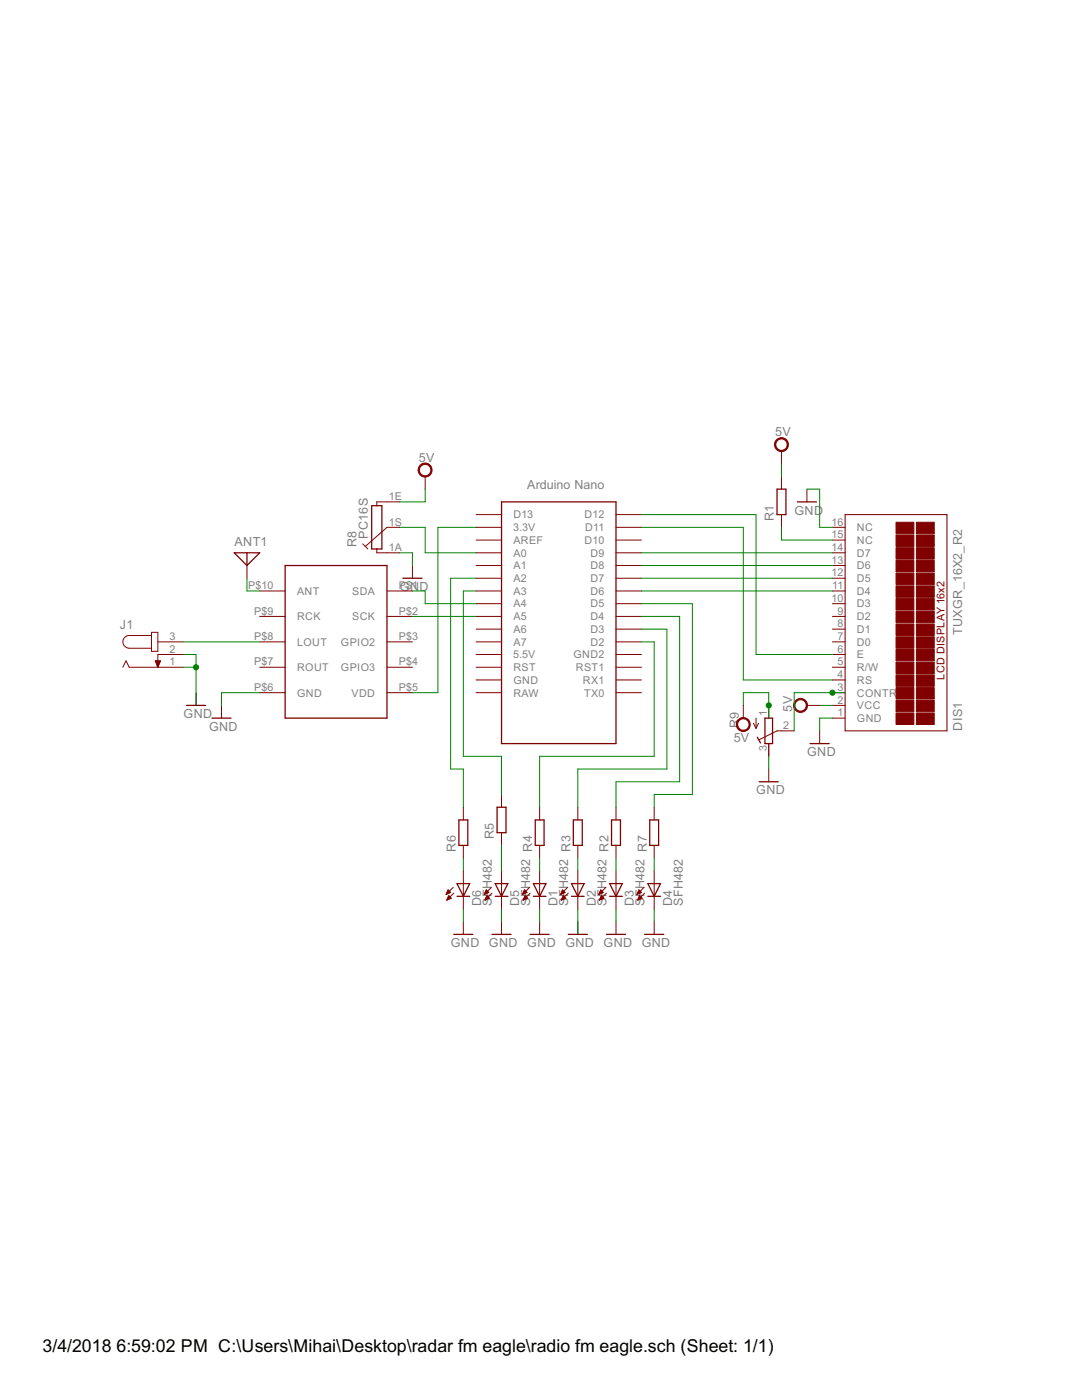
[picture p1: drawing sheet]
<svg xmlns="http://www.w3.org/2000/svg" width="216mm" height="279mm" viewBox="0 0 216 279" stroke-linecap="round" stroke-linejoin="round" font-family="sans-serif">
<g fill="none" stroke="#800000" stroke-width=".2">
<path d="M84.8 95.1v2.5M155.9 90v2.5M155.9 95.1v2.5M161 97.6v2.6M49.3 112.9v2.5M51.8 117.9h5.1M72.4 108.5l1 1.1M75.2 109.6v.7h4.6M77.2 117.9h5.1M79.8 105.2h-2.6l-4.3 3.9M79.8 100.2h-4.6v.7M82.3 112.9v2.5"/>
<path d="M95 105.2h5.1M95 107.8h5.1M95 117.9h5.1M95 115.4h5.1M95 112.9h5.1M95 110.3h5.1M95 102.7h5.1M122.9 105.2h5.1M122.9 107.8h5.1M122.9 117.9h5.1M122.9 115.4h5.1M122.9 112.9h5.1"/>
<path d="M122.9 110.3h5.1M122.9 102.7h5.1M155.9 102.7v2.5M166.1 105.2h2.5M166.1 107.8h2.5M166.1 117.9h2.5M166.1 115.4h2.5M166.1 112.9h2.5M166.1 110.3h2.5M24.5 133.2l.6-1.3 .7 1.3h10.8M30.2 126.8h-4.4a1.27 1.27 0 0 0-1.3 1.3 1.27 1.27 0 0 0 1.3 1.3h4.4M30.2 126.2h1.3v3.8h-1.3z"/>
<path d="M31 131.9h1l-.5 1.3zM31.1 132h.9M31.1 132.1h.8M31.1 132.3h.8M31.2 132.4h.6M31.2 132.5h.6M31.3 132.6h.4M31.3 132.7h.4M31.4 132.9h.2M31.4 133h.2M31.5 133.1h.1M31.5 128.1h5.1"/>
<path d="M36.6 130.6h-5.1v2.6M39.1 138.2v2.6M51.8 138.2h5.1M51.8 133.2h5.1M51.8 128.1h5.1M51.8 123h5.1M77.2 138.2h5.1M77.2 133.2h5.1M77.2 128.1h5.1M77.2 123h5.1M95 138.2h5.1M95 135.7h5.1"/>
<path d="M95 133.2h5.1M95 130.6h5.1M95 128.1h5.1M95 125.6h5.1M95 123h5.1M95 120.5h5.1M122.9 138.2h5.1M122.9 135.7h5.1M122.9 133.2h5.1M122.9 130.6h5.1M122.9 128.1h5.1M122.9 125.6h5.1"/>
<path d="M122.9 123h5.1M122.9 120.5h5.1M166.1 138.2h2.5M166.1 135.7h2.5M166.1 133.2h2.5M166.1 130.6h2.5M166.1 128.1h2.5M166.1 125.6h2.5M166.1 123h2.5M166.1 120.5h2.5M44.2 140.8v2.5M100.1 158.6v2.5"/>
<path d="M148.3 140.8v2.5M150.3 144.3l.6 1.1M150.9 143.3v2.1M151.4 144.3l-.5 1.1M153.4 140.8v2.5M153.4 148.4v2.5M153.4 153.5v2.5M158.5 145.9h-3.5l-3.5 1.7M161 140.8h2.6M163.6 145.9v2.5M166.1 143.3h2.5M166.1 140.8h2.5"/>
<path d="M89 178.5h.1M89.1 178.3h.3M89.1 178.2h.6M89.2 178.1h.7M89.2 179.5h.2M89.2 178h.6M89.2 179.4h.5M89.3 177.8h.3M89.3 179.3h.6M89.3 177.7h.2M89.3 179.2h.7M89.4 179h.4"/>
<path d="M89.4 177.6h.1M89.4 177.6l-.4 .9M89.4 177.6l.5 .5-.9 .4M89.5 178.9h.2M89.5 178.8h.1M89.5 178.8l.5 .5-.8 .3zM90.4 177.1l-1.4 1.4M90.6 178.2l-1.4 1.4M92.5 161.1v2.5M92.5 168.7v2.6M92.5 173.8v7.6M96.6 178.5h.1"/>
<path d="M96.7 178.3h.3M96.8 178.2h.5M96.8 178.1h.7M96.8 179.5h.2M96.9 178h.5M96.9 179.4h.4M96.9 179.3h.7M96.9 177.8h.4M97 177.7h.2M97 179.2h.6M97 179h.5M97 177.6h.1"/>
<path d="M97 177.6l-.4 .9M97 177.6l.5 .5-.9 .4M97.1 178.9h.2M97.1 178.8h.1M97.2 178.8l.5 .5-.9 .3zM98 177.1l-1.4 1.4M98.2 178.2l-1.4 1.4M100.1 166.2v2.5M100.1 173.8v7.6M104.3 178.5h.1M104.3 178.3h.3M104.4 178.2h.5"/>
<path d="M104.4 179.5h.2M104.4 178.1h.7M104.5 178h.5M104.5 179.4h.4M104.5 179.3h.7M104.5 177.8h.4M104.6 177.7h.2M104.6 179.2h.6M104.6 177.6h.1M104.6 179h.5M104.6 177.6l-.3 .9M104.6 177.6l.6 .5-.9 .4"/>
<path d="M104.7 178.9h.2M104.7 178.8h.1M104.8 178.8l.5 .5-.9 .3zM105.7 177.1l-1.4 1.4M105.8 178.2l-1.4 1.4M107.7 161.1v2.5M107.7 168.7v2.6M107.7 173.8v7.6M111.9 178.5h.1M112 178.3h.2M112 178.2h.5M112 179.5h.2"/>
<path d="M112.1 178.1h.6M112.1 178h.5M112.1 179.4h.4M112.1 177.8h.4M112.1 179.3h.7M112.2 177.7h.2M112.2 179.2h.6M112.2 177.6h.1M112.2 179h.5M112.2 177.6l-.3 .9M112.2 177.6l.6 .5-.9 .4M112.3 178.9h.3"/>
<path d="M112.4 178.8h.1M112.4 178.8l.5 .5-.9 .3zM113.3 177.1l-1.4 1.4M113.4 178.2l-1.4 1.4M115.3 161.1v2.5M115.3 168.7v2.6M115.3 173.8v7.6M119.5 178.5h.1M119.6 178.3h.3M119.6 178.2h.5M119.7 178.1h.7M119.7 179.5h.1"/>
<path d="M119.7 178h.5M119.7 179.4h.4M119.8 177.8h.3M119.8 179.3h.6M119.8 177.7h.2M119.8 179.2h.6M119.9 177.6h.1M119.9 179h.4M119.9 177.6l-.4 .9M119.9 177.6l.5 .5-.9 .4M119.9 178.9h.3M120 178.8h.1"/>
<path d="M120 178.8l.5 .5-.9 .3zM120.9 177.1l-1.4 1.4M121 178.2l-1.4 1.4M122.9 161.1v2.5M122.9 168.7v2.6M122.9 173.8v7.6M127.1 178.5h.1M127.2 178.3h.3M127.2 178.2h.6M127.3 178.1h.7M127.3 179.5h.2M127.3 178h.6"/>
<path d="M127.3 179.4h.4M127.4 177.8h.3M127.4 179.3h.6M127.4 177.7h.2M127.4 179.2h.7M127.5 177.6h.1M127.5 179h.4M127.5 177.6l-.4 .9M127.5 177.6l.5 .5-.9 .4M127.5 178.9h.3M127.6 178.8h.1M127.6 178.8l.5 .5-.9 .3z"/>
<path d="M128.5 177.1l-1.4 1.4M128.6 178.2l-1.4 1.4M130.5 161.1v2.5M130.5 168.7v2.6M130.5 173.8v7.6M92.5 183.9v2.6M100.1 183.9v2.6M107.7 183.9v2.6M115.3 183.9v2.6M122.9 183.9v2.6M130.5 183.9v2.6"/>
</g>
<g fill="none" stroke="#800000" stroke-width=".25">
<path d="M155 97.6h1.8v5.1h-1.8zM46.7 110.3h5.1l-2.5 2.6zM49.3 110.3v2.6M56.9 112.9h20.3v30.4h-20.3zM74.2 100.9h2v8.7h-2zM80.4 115.4h3.8M100.1 100.2h22.8v48.2h-22.8zM159.1 100.2h3.8M37.2 140.8h3.8M42.3 143.3h3.8M151.1 147.1l.6 1.2M151.5 156h3.8"/>
<path d="M152.6 143.3h1.6v5.1h-1.6zM161.6 148.4h3.9M91.2 178.9h2.5M91.2 176.3h2.5l-1.2 2.6zM91.6 163.6h1.7v5.1h-1.7zM98.8 178.9h2.5M98.8 176.3h2.5l-1.2 2.6zM99.2 161.1h1.8v5.1h-1.8zM106.4 176.3h2.5l-1.2 2.6zM106.4 178.9h2.5M106.8 163.6h1.8v5.1h-1.8zM114 178.9h2.6"/>
<path d="M114 176.3h2.6l-1.3 2.6zM114.4 163.6h1.8v5.1h-1.8zM121.6 178.9h2.6M121.6 176.3h2.6l-1.3 2.6zM122 163.6h1.8v5.1h-1.8zM129.3 178.9h2.5M129.3 176.3h2.5l-1.3 2.6zM129.6 163.6h1.8v5.1h-1.8zM90.6 186.5h3.8M98.2 186.5h3.8M105.8 186.5h3.8M113.4 186.5h3.8"/>
<path d="M121 186.5h3.8M128.6 186.5h3.8"/>
</g>
<path d="M168.6 102.7h20.4v43.2h-20.4z" fill="none" stroke="#800000" stroke-width=".21"/>
<g fill="#800000" stroke="#800000" stroke-width=".2">
<path d="M182.9 142.3h3.5v2.3h-3.5z"/>
<path d="M178.8 142.3h3.6v2.3h-3.6z"/>
<path d="M182.9 139.8h3.5v2.2h-3.5z"/>
<path d="M178.8 139.8h3.6v2.2h-3.6z"/>
<path d="M182.9 137.2h3.5v2.3h-3.5z"/>
<path d="M178.8 137.2h3.6v2.3h-3.6z"/>
<path d="M182.9 134.7h3.5v2.3h-3.5z"/>
<path d="M178.8 134.7h3.6v2.3h-3.6z"/>
<path d="M182.9 132.1h3.5v2.3h-3.5z"/>
<path d="M178.8 132.1h3.6v2.3h-3.6z"/>
<path d="M182.9 129.6h3.5v2.3h-3.5z"/>
<path d="M178.8 129.6h3.6v2.3h-3.6z"/>
<path d="M182.9 127.1h3.5v2.3h-3.5z"/>
<path d="M178.8 127.1h3.6v2.3h-3.6z"/>
<path d="M182.9 124.5h3.5v2.3h-3.5z"/>
<path d="M178.8 124.5h3.6v2.3h-3.6z"/>
<path d="M182.9 122h3.5v2.3h-3.5z"/>
<path d="M178.8 122h3.6v2.3h-3.6z"/>
<path d="M182.9 119.5h3.5v2.3h-3.5z"/>
<path d="M178.8 119.5h3.6v2.3h-3.6z"/>
<path d="M182.9 116.9h3.5v2.3h-3.5z"/>
<path d="M178.8 116.9h3.6v2.3h-3.6z"/>
<path d="M182.9 114.4h3.5v2.3h-3.5z"/>
<path d="M178.8 114.4h3.6v2.3h-3.6z"/>
<path d="M182.9 111.8h3.5v2.3h-3.5z"/>
<path d="M178.8 111.8h3.6v2.3h-3.6z"/>
<path d="M182.9 109.3h3.5v2.3h-3.5z"/>
<path d="M178.8 109.3h3.6v2.3h-3.6z"/>
<path d="M182.9 106.8h3.5v2.3h-3.5z"/>
<path d="M178.8 106.8h3.6v2.3h-3.6z"/>
<path d="M182.9 104.2h3.5v2.3h-3.5z"/>
<path d="M178.8 104.2h3.6v2.3h-3.6z"/>
</g>
<g fill="#800000" stroke="#800000" stroke-width=".2">
<path d="M83.8 92.9a1.39 1.39 0 0 1 2.2 .2 1.39 1.39 0 0 1-.8 2.1 1.39 1.39 0 0 1-1.8-1.4h.3a1.14 1.14 0 0 1 1.7-.9 1.14 1.14 0 0 1 .1 1.9 1.14 1.14 0 0 1-1.8-.7v-.3h-.3z" fill-rule="evenodd"/>
<path d="M154.9 87.8a1.4 1.4 0 0 1 2.2 .2 1.4 1.4 0 0 1-.8 2.1 1.4 1.4 0 0 1-1.8-1.4h.3a1.14 1.14 0 0 1 1.6-1 1.14 1.14 0 0 1 .3 1.9 1.14 1.14 0 0 1-1.9-.6v-.3h-.3z" fill-rule="evenodd"/>
<path d="M158.7 139.8a1.4 1.4 0 0 1 2.2 .3 1.4 1.4 0 0 1-.8 2 1.4 1.4 0 0 1-1.8-1.3h.3a1.14 1.14 0 0 1 1.6-1.1 1.14 1.14 0 0 1 .3 1.9 1.14 1.14 0 0 1-1.9-.5v-.3h-.3z" fill-rule="evenodd"/>
<path d="M147.3 143.6a1.4 1.4 0 0 1 2.2 .3 1.4 1.4 0 0 1-.8 2 1.4 1.4 0 0 1-1.8-1.3h.3a1.15 1.15 0 0 1 1.6-1.1 1.15 1.15 0 0 1 .3 1.9 1.15 1.15 0 0 1-1.9-.5v-.3h-.3z" fill-rule="evenodd"/>
</g>
<g fill="none" stroke="#008000" stroke-width=".2">
<path d="M84.8 97.6v2.6h-5M155.9 92.5v2.6M161 97.6h2.6v7.6h2.5M49.3 115.4v2.5h2.5M79.8 110.3h2.5v2.6M79.8 105.2h5v5.1h10.2M82.3 117.9h2.5v2.6h10.2M95 117.9h-2.5v33h7.6v7.7M95 115.4h-5.1v38.1h2.6v7.6M95 105.2h-7.6v33h-5.1M128 110.3h38.1M128 105.2h20.3v30.5h17.8"/>
<path d="M128 117.9h38.1M128 115.4h38.1M128 112.9h38.1M128 102.7h22.9v27.9h15.2M155.9 105.2v2.6h10.2M36.6 130.6h2.5v10.2M36.6 128.1h15.2M36.6 133.2h2.5M51.8 138.2h-7.6v2.6M82.3 123h12.7M128 128.1h2.5v22.8h-22.8v10.2M128 125.6h5.1v27.9h-17.8v7.6"/>
<path d="M128 123h7.6v33h-12.7v5.1M128 120.5h10.2v38.1h-7.7v2.5M168.6 138.2h-10.1v7.7M148.3 140.8v-2.6h5.1v5.1M153.4 150.9v2.6M163.6 140.8h2.5M166.1 143.3h-2.5v2.6M92.5 171.3v2.5M100.1 168.7v5.1M107.7 171.3v2.5M115.3 171.3v2.5M122.9 171.3v2.5"/>
<path d="M130.5 171.3v2.5M92.5 181.4v2.5M100.1 181.4v2.5M107.7 181.4v2.5M115.3 181.4v5.1M122.9 181.4v2.5M130.5 181.4v2.5"/>
</g>
<g fill="#008000" stroke="#008000" stroke-width=".2">
<circle cx="153.4" cy="140.8" r=".51"/>
<circle cx="166.1" cy="138.2" r=".51"/>
<circle cx="39.1" cy="133.2" r=".51"/>
</g>
<g font-size="4">
<text x="8.5" y="269.9">3/4/2018</text>
<text x="23.2" y="269.9">6:59:02 PM C:\Users\Mihai\Desktop\radar fm eagle\radio fm eagle.sch (Sheet: 1/1)</text>
</g>
<g font-size="2.8" fill="#808080">
<text x="154.7" y="87.1">5V</text>
<text x="83.6" y="92.2">5V</text>
<text x="105.2" y="97.6">Arduino Nano</text>
<text x="73.4" y="107.5" transform="rotate(-90 73.4 107.5)">PC16S</text>
<text x="154.4" y="103.9" transform="rotate(-90 154.4 103.9)">R1</text>
<text x="158.5" y="102.7">GND</text>
<text x="46.8" y="109">ANT1</text>
<text x="71.1" y="109.3" transform="rotate(-90 71.1 109.3)">R8</text>
<text x="79.8" y="117.9">GND</text>
<text x="23.9" y="125.6">J1</text>
<text x="192" y="126.8" transform="rotate(-90 192 126.8)">TUXGR_16X2_R2</text>
<text x="36.6" y="143.3">GND</text>
<text x="158.1" y="142" transform="rotate(-90 158.1 142)">5V</text>
<text x="41.7" y="145.9">GND</text>
<text x="146.4" y="148">5V</text>
<text x="147.4" y="145.3" transform="rotate(-90 147.4 145.3)">R9</text>
<text x="192" y="145.8" transform="rotate(-90 192 145.8)">DIS1</text>
<text x="161.1" y="150.9">GND</text>
<text x="150.9" y="158.6">GND</text>
<text x="98.6" y="167.4" transform="rotate(-90 98.6 167.4)">R5</text>
<text x="91" y="169.9" transform="rotate(-90 91 169.9)">R6</text>
<text x="96" y="180.9" transform="rotate(-90 96 180.9)">D6</text>
<text x="98.2" y="180.9" transform="rotate(-90 98.2 180.9)">SFH482</text>
<text x="103.6" y="180.9" transform="rotate(-90 103.6 180.9)">D5</text>
<text x="105.8" y="180.9" transform="rotate(-90 105.8 180.9)">SFH482 R4</text>
<text x="111.2" y="180.9" transform="rotate(-90 111.2 180.9)">D1</text>
<text x="113.4" y="180.9" transform="rotate(-90 113.4 180.9)">SFH482 R3</text>
<text x="118.9" y="180.9" transform="rotate(-90 118.9 180.9)">D2</text>
<text x="121" y="180.9" transform="rotate(-90 121 180.9)">SFH482 R2</text>
<text x="126.5" y="180.9" transform="rotate(-90 126.5 180.9)">D3</text>
<text x="128.6" y="180.9" transform="rotate(-90 128.6 180.9)">SFH482 R7</text>
<text x="134.1" y="180.9" transform="rotate(-90 134.1 180.9)">D4</text>
<text x="136.3" y="180.9" transform="rotate(-90 136.3 180.9)">SFH482</text>
<text x="90" y="189">GND GND GND GND GND GND</text>
</g>
<g font-size="2.4" fill="#808080">
<text x="77.6" y="99.8">1E</text>
<text x="77.6" y="104.9">1S</text>
<text x="102.4" y="106">3.3V</text>
<text x="102.4" y="103.5">D13</text>
<text x="116.6" y="103.5">D12</text>
<text x="116.8" y="106">D11</text>
<text x="165.9" y="107.4">15</text>
<text x="165.9" y="104.9">16</text>
<text x="171" y="106">NC</text>
<text x="77.6" y="110">1A</text>
<text x="102.4" y="108.5">AREF</text>
<text x="102.4" y="113.6">A1</text>
<text x="102.4" y="111.1">A0</text>
<text x="116.6" y="108.5">D10</text>
<text x="117.8" y="113.6">D8</text>
<text x="117.8" y="111.1">D9</text>
<text x="165.9" y="112.5">13</text>
<text x="165.9" y="110">14</text>
<text x="171" y="113.6">D6</text>
<text x="171" y="111.1">D7</text>
<text x="171" y="108.5">NC</text>
<text x="49.5" y="117.6">P$10</text>
<text x="59.3" y="118.7">ANT</text>
<text x="70.3" y="118.7">SDA</text>
<text x="79.6" y="117.6">P$1</text>
<text x="102.4" y="118.7">A3</text>
<text x="102.4" y="116.2">A2</text>
<text x="117.8" y="118.7">D6</text>
<text x="117.8" y="116.2">D7</text>
<text x="165.9" y="115">12</text>
<text x="166.1" y="117.6">11</text>
<text x="171" y="118.7">D4</text>
<text x="171" y="116.2">D5</text>
<text x="50.7" y="122.7">P$9</text>
<text x="59.3" y="123.8">RCK</text>
<text x="70.3" y="123.8">SCK</text>
<text x="79.6" y="122.7">P$2</text>
<text x="102.4" y="123.8">A5</text>
<text x="102.4" y="121.2">A4</text>
<text x="117.8" y="123.8">D4</text>
<text x="117.8" y="121.2">D5</text>
<text x="165.9" y="120.1">10</text>
<text x="167.1" y="125.2">8</text>
<text x="167.1" y="122.7">9</text>
<text x="171" y="123.8">D2</text>
<text x="171" y="121.2">D3</text>
<text x="33.8" y="127.7">3</text>
<text x="33.8" y="130.3">2</text>
<text x="50.7" y="127.7">P$8</text>
<text x="59.3" y="128.9">LOUT</text>
<text x="68" y="128.9">GPIO2</text>
<text x="79.6" y="127.7">P$3</text>
<text x="102.4" y="131.4">5.5V</text>
<text x="102.4" y="128.9">A7</text>
<text x="102.4" y="126.3">A6</text>
<text x="114.4" y="131.4">GND2</text>
<text x="117.8" y="128.9">D2</text>
<text x="117.8" y="126.3">D3</text>
<text x="167.1" y="130.3">6</text>
<text x="167.1" y="127.7">7</text>
<text x="171" y="131.4">E</text>
<text x="171" y="128.9">D0</text>
<text x="171" y="126.3">D1</text>
<text x="33.8" y="132.8">1</text>
<text x="50.7" y="132.8">P$7</text>
<text x="50.7" y="137.9">P$6</text>
<text x="59.3" y="133.9">ROUT</text>
<text x="68" y="133.9">GPIO3</text>
<text x="79.6" y="132.8">P$4</text>
<text x="79.6" y="137.9">P$5</text>
<text x="102.4" y="136.5">GND</text>
<text x="102.4" y="133.9">RST</text>
<text x="114.9" y="133.9">RST1</text>
<text x="116.3" y="136.5">RX1</text>
<text x="167.1" y="137.9">3</text>
<text x="167.1" y="135.4">4</text>
<text x="167.1" y="132.8">5</text>
<text x="171" y="136.5">RS</text>
<text x="171" y="133.9">R/W</text>
<text x="59.3" y="139">GND</text>
<text x="70.2" y="139">VDD</text>
<text x="102.4" y="139">RAW</text>
<text x="116.6" y="139">TX0</text>
<text x="153" y="143" transform="rotate(-90 153 143)">1</text>
<text x="167.1" y="143">1</text>
<text x="167.1" y="140.4">2</text>
<text x="171" y="141.5">VCC</text>
<text x="171" y="139">CONTR</text>
<text x="153" y="149.9" transform="rotate(-90 153 149.9)">3</text>
<text x="156.3" y="145.5">2</text>
<text x="171" y="144.1">GND</text>
</g>
<text font-size="2.4" fill="#800000" x="188.4" y="135.7" transform="rotate(-90 188.4 135.7)">LCD DISPLAY 16x2</text>
</svg>
